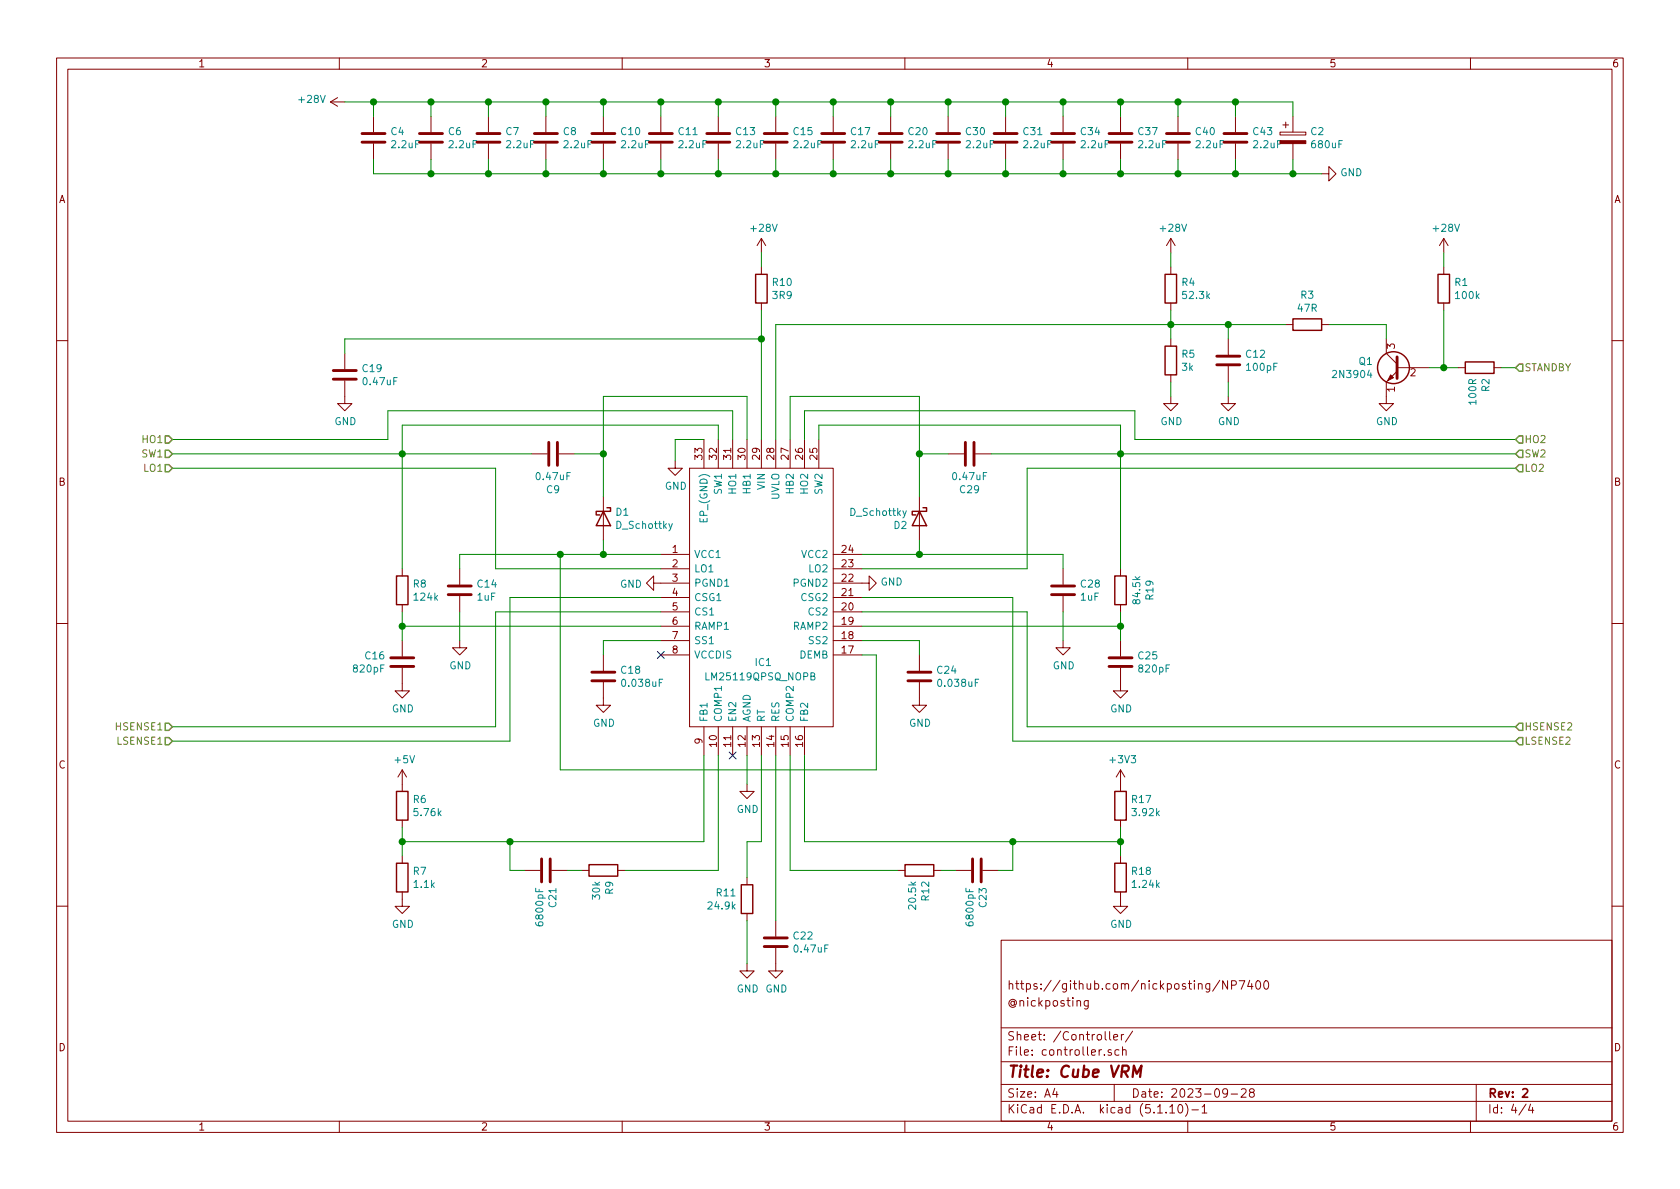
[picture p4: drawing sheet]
<svg xmlns="http://www.w3.org/2000/svg" width="297mm" height="210mm" viewBox="0 0 297 210" stroke-linecap="round" stroke-linejoin="round" font-family="sans-serif">
<g fill="none" stroke="#840000" stroke-width=".18">
<path d="M10 10.3h277v189.9h-277zM12 12.2h273v186.1h-273zM58.4 18l1.3 .8M58.4 18h2.6M59.7 17.3l-1.3 .7M60 10.3v1.9M110 10.3v1.9M160 10.3v1.9M210 10.3v1.9M260 10.3v1.9M66 20.6v2.8M66 25.4v2.8"/>
<path d="M76.2 20.6v2.8M76.2 25.4v2.8M86.4 20.6v2.8M86.4 25.4v2.8M96.5 20.6v2.8M96.5 25.4v2.8M106.7 20.6v2.8M106.7 25.4v2.8M116.8 20.6v2.8M116.8 25.4v2.8M127 20.6v2.8M127 25.4v2.8"/>
<path d="M137.2 20.6v2.8M137.2 25.4v2.8M147.3 20.6v2.8M147.3 25.4v2.8M157.5 20.6v2.8M157.5 25.4v2.8M167.6 20.6v2.8M167.6 25.4v2.8M177.8 20.6v2.8M177.8 25.4v2.8M188 20.6v2.8M188 25.4v2.8"/>
<path d="M198.1 20.6v2.8M198.1 25.4v2.8M208.3 20.6v2.8M208.3 25.4v2.8M218.4 20.6v2.8M218.4 25.4v2.8M226.3 23.4h4.6v.5h-4.6zM226.8 22.1h1M227.3 21.6v1M228.6 20.6v2.8M228.6 25.4v2.8M233.7 30.7h1.2v-1.2l1.3 1.2-1.3 1.3v-1.3"/>
<path d="M134.6 42.2v2.5M134.6 47.2v1.3M134.6 53.6v1.3M134.6 42.2l-.7 1.2M134.6 42.2l.8 1.2M207 42.2l-.8 1.2M207 42.2v2.5M207 47.2v1.3M207 53.6v1.3M207 59.9v1.3M207 42.2l.8 1.2M217.2 59.9v2.8"/>
<path d="M227.3 57.4h1.3M233.7 57.4h1.2M245.1 59.9v2.6l1.9 1.9M255.3 42.2l-.8 1.2M255.3 42.2v2.5M255.3 47.2v1.3M255.3 53.6v1.3M255.3 42.2l.7 1.2M10 60.2h2M61 67.3v4.1h1.2l-1.2 1.2-1.3-1.2h1.3M61 62.5v2.8M124.5 77.7v5.1"/>
<path d="M127 77.7v5.1M129.5 77.7v5.1M132.1 77.7v5.1M134.6 77.7v5.1M137.2 77.7v5.1M139.7 77.7v5.1M142.2 77.7v5.1M144.8 77.7v5.1M207 70.1v1.3h1.3l-1.3 1.2-1.3-1.2h1.3M207 66.3v1.3M217.2 70.1v1.3h1.2l-1.2 1.2-1.3-1.2h1.3M217.2 64.8v2.8"/>
<path d="M247 65.7l-1.9 1.9v3.8h1.3l-1.3 1.2-1.3-1.2h1.3M247 65h5.7M257.8 65h1.3M264.2 65h1.2M285 60.2h2M94 80.3h2.8M98.8 80.3h2.8M106.7 87.9v7.6M116.8 98h5.1M119.4 81.5v1.3h1.2l-1.2 1.3-1.3-1.3h1.3M121.9 82.8h25.4v45.7h-25.4zM147.3 98h5.1"/>
<path d="M162.6 87.9v7.6M167.6 80.3h2.8M172.5 80.3h2.8M10 110.3h2M71.1 118.1v4.1h1.3l-1.3 1.2-1.3-1.2h1.3M71.1 100.6v1.2M71.1 106.9v1.3M71.1 113.3v2.8M81.3 113.3v1.2h1.2l-1.2 1.3-1.3-1.3h1.3M81.3 100.6v2.8M81.3 105.4v2.8M106.7 115.8v2.8"/>
<path d="M115.6 103.1v-1.3l-1.3 1.3 1.3 1.3v-1.3h6.3M116.8 100.6h5.1M116.8 105.7h5.1M116.8 108.2h5.1M116.8 110.7h5.1M116.8 113.3h5.1M116.8 115.8h5.1M147.3 103.1h6.4v-1.3l1.2 1.3-1.2 1.3v-1.3M147.3 100.6h5.1M147.3 105.7h5.1M147.3 108.2h5.1M147.3 110.7h5.1"/>
<path d="M147.3 113.3h5.1M147.3 115.8h5.1M162.6 115.8v2.8M188 113.3v1.2h1.2l-1.2 1.3-1.3-1.3h1.3M188 100.6v2.8M188 105.4v2.8M198.1 118.1v4.1h1.3l-1.3 1.2-1.3-1.2h1.3M198.1 100.6v1.2M198.1 106.9v1.3M198.1 113.3v2.8M285 110.3h2M71.1 136.1l-.7 1.3"/>
<path d="M71.1 136.1v3.8M71.1 136.1l.8 1.3M106.7 120.6v4.1h1.2l-1.2 1.3-1.3-1.3h1.3M124.5 128.5v5.1M127 128.5v5.1M129.5 128.5v5.1M132.1 138.7v1.2h1.2l-1.2 1.3-1.3-1.3h1.3M132.1 128.5v5.1M134.6 128.5v5.1M137.2 128.5v5.1M139.7 128.5v5.1M142.2 128.5v5.1"/>
<path d="M162.6 120.6v4.1h1.2l-1.2 1.3-1.3-1.3h1.3M198.1 136.1v3.8M198.1 136.1l-.7 1.3M198.1 136.1l.8 1.3M71.1 157.7v2.6h1.3l-1.3 1.2-1.3-1.2h1.3M71.1 145v1.3M71.1 151.4v1.2M92.7 153.9h2.8M97.5 153.9h2.8M102.9 153.9h1.2M109.2 153.9h1.3M132.1 155.2v1.3"/>
<path d="M158.7 153.9h1.3M165.1 153.9h1.3M168.9 153.9h2.8M173.7 153.9h2.8M198.1 157.7v2.6h1.3l-1.3 1.2-1.3-1.2h1.3M198.1 145v1.3M198.1 151.4v1.2M10 160.2h2M132.1 170.4v1.3h1.2l-1.2 1.3-1.3-1.3h1.3M132.1 161.5v1.3M137.2 167.6v4.1h1.2l-1.2 1.3-1.3-1.3h1.3M137.2 162.8v2.8"/>
<path d="M177 166.3h108v32h-108zM192.4 176.9v1.2l-.3 .3h-.3M192.4 177l-.4-.1-.3 .3 .1 .6 .2 .1 .4-.1M215.7 173.3l-1.3 2M217 173.4v1.5l-.8-1.5v1.5M217.8 174.2l.7-.1 .1-.2-.1-.3-.2-.2h-.5v1.5M219.1 173.4h1l-.6 1.5M221 173.3l-.4 1.1h.9M221.3 173.9v1M222.2 173.6l.2-.2a.8 .8 0 0 1 .5 .8 .8 .8 0 0 1-.5 .7l-.2-.1-.2-.4zM223.7 173.5l.1-.1a.81 .81 0 0 1 .6 .6 .81 .81 0 0 1-.3 .8l-.1 .1a.8 .8 0 0 1-.6-.6 .8 .8 0 0 1 .3-.8zM285 160.2h2"/>
<path d="M60 198.3v1.9M110 198.3v1.9M160 198.3v1.9M177 194.8h108M177 191.8h108M177 187.8h108M177 181.8h108M186.5 192.5l-.4 1h1M186.8 193v1M195.4 182.4v1.3l.2 .2M196.2 182.4v1.3l.2 .2M196.5 185.7l-.4-.1-.2 .2 .1 .2 .5 .2v.3h-.6"/>
<path d="M196.9 183.4l.7-.1v-.3l-.5-.1-.2 .2 .1 .7h.6M197 191.8v3M197.8 185.7l-.4-.1-.3 .3 .1 .6 .2 .1 .4-.1M198.3 182.9v1M198.5 185.7l.2-.1 .4 .1v.9M198.5 185.1v1.5M198.7 182.9l-.4 .2v.1M200.3 182.3l-1.3 2M206.8 195.8l.5-.5v1.5M206.8 196.8h.9M208.5 195.4l.1-.1a.8 .8 0 0 1 .5 .8 .8 .8 0 0 1-.5 .7 1 1 0 0 1-.1-1.4zM209.6 195.1a1.71 1.71 0 0 1 0 2.3"/>
<path d="M210 198.3v1.9M210.7 196.3h1.2M212.5 195.8l.5-.5v1.5M212.5 196.8h.9M217 193.2l-.1 .2a.48 .48 0 0 1-.6-.1v-.6a.48 .48 0 0 1 .6-.1l.1 .1a1.19 1.19 0 0 1-.2 1.2l-.5 .1M217.7 193.5h1.1M219.5 192.7l.2-.2h.3l.3 .2v.3v.2l-.9 .8h.9M221.2 193.2l-.3-.3 .1-.2 .2-.2 .4 .1 .2 .2-.1 .2-.6 .2a.48 .48 0 0 0-.1 .7l.2 .1 .5-.1a.48 .48 0 0 0-.1-.7h-.1M260 198.3v1.9M261 191.8v6.5M269.8 195.2l-1.2 2M270.6 195.2l-.3 1.1h.9"/>
<path d="M271 195.8v1"/>
</g>
<path d="M269.2 192.7l.3-.2h.3l.3 .5-.9 1h.9" fill="none" stroke="#840000" stroke-width=".3"/>
<path d="M200.3 190.4l.2-2 .5 1.5 .8-1.5-.2 2" fill="none" stroke="#840000" stroke-width=".41"/>
<g fill="none" stroke="#840000" stroke-width=".25">
<path d="M133.6 48.5h2v5.1h-2zM206 48.5h2v5.1h-2zM228.6 56.4h5.1v2h-5.1zM254.3 48.5h2v5.1h-2zM206 61.2h2v5.1h-2zM259.1 64h5.1v2h-5.1zM106.7 90.4l1.2 2.6h-2.5zM107.3 89.8h.6v.6h-2.5v.7h.6M162.6 90.4l1.2 2.6h-2.5zM163.2 89.8h.6v.6h-2.5v.7h.6M70.1 101.8h2v5.1h-2zM197.1 101.8h2v5.1h-2z"/>
<path d="M70.1 139.9h2v5.1h-2zM197.1 139.9h2v5.1h-2zM70.1 152.6h2v5.1h-2zM104.1 152.9h5.1v2h-5.1zM131.1 156.5h2v5h-2zM160 152.9h5.1v2h-5.1zM197.1 152.6h2v5.1h-2z"/>
<circle cx="246.4" cy="65" r="2.82"/>
</g>
<g fill="none" stroke="#840000" stroke-width=".51">
<path d="M64 25.1h4.1M64 23.6h4.1M74.2 25.1h4M74.2 23.6h4M84.3 25.1h4.1M84.3 23.6h4.1M94.5 25.1h4.1M94.5 23.6h4.1M104.6 25.1h4.1M104.6 23.6h4.1M114.8 25.1h4.1M114.8 23.6h4.1"/>
<path d="M125 25.1h4M125 23.6h4M135.1 25.1h4.1M135.1 23.6h4.1M145.3 25.1h4.1M145.3 23.6h4.1M155.4 25.1h4.1M155.4 23.6h4.1M165.6 25.1h4.1M165.6 23.6h4.1M175.8 25.1h4M175.8 23.6h4"/>
<path d="M185.9 25.1h4.1M185.9 23.6h4.1M196.1 25.1h4.1M196.1 23.6h4.1M206.2 25.1h4.1M206.2 23.6h4.1M216.4 25.1h4.1M216.4 23.6h4.1M58.9 67.1h4.1M58.9 65.5h4.1M97 78.2v4.1M98.6 78.2v4.1"/>
<path d="M170.7 78.2v4.1M172.2 78.2v4.1M215.1 64.5h4.1M215.1 63h4.1M247 63.1v3.8M69.1 117.9h4.1M69.1 116.3h4.1M79.2 105.2h4.1M79.2 103.6h4.1M104.6 118.9h4.1M160.5 118.9h4.1M185.9 105.2h4.1"/>
<path d="M185.9 103.6h4.1M196.1 117.9h4.1M196.1 116.3h4.1M104.6 120.4h4.1M160.5 120.4h4.1M95.8 151.9v4.1M97.3 151.9v4.1M172 151.9v4.1M173.5 151.9v4.1M135.1 167.4h4.1M135.1 165.9h4.1"/>
</g>
<g fill="#840000" stroke="#840000" stroke-width=".18">
<path d="M245.9 66.3l.5 .5-1 .5z"/>
<path d="M226.3 24.9h4.6v.5h-4.6z"/>
</g>
<path d="M118.9 92.6l-.5 1.1-.1 .2M160.2 90.3l-.4 1.2-.2 .1" fill="none" stroke="#008484" stroke-width=".18"/>
<g fill="none" stroke="#008400" stroke-width=".18">
<path d="M61 18h167.6v2.6M66 18v2.6M76.2 18v2.6M86.4 18v2.6M96.5 18v2.6M106.7 18v2.6M116.8 18v2.6M127 18v2.6M137.2 18v2.6M147.3 18v2.6M157.5 18v2.6M167.6 18v2.6"/>
<path d="M177.8 18v2.6M188 18v2.6M198.1 18v2.6M208.3 18v2.6M218.4 18v2.6M66 28.2v2.5h167.7M76.2 28.2v2.5M86.4 28.2v2.5M96.5 28.2v2.5M106.7 28.2v2.5M116.8 28.2v2.5M127 28.2v2.5"/>
<path d="M137.2 28.2v2.5M147.3 28.2v2.5M157.5 28.2v2.5M167.6 28.2v2.5M177.8 28.2v2.5M188 28.2v2.5M198.1 28.2v2.5M208.3 28.2v2.5M218.4 28.2v2.5M228.6 28.2v2.5M134.6 44.7v2.5M134.6 54.9v22.8"/>
<path d="M134.6 59.9h-73.6v2.6M207 44.7v2.5M207 54.9v5M217.2 57.4v2.5M227.3 57.4h-90.1v20.3M234.9 57.4h10.2v2.5M255.3 44.7v2.5M255.3 54.9v10.1M30.5 77.7h38.1v-5.1h60.9v5.1M124.5 77.7h-5.1v3.8M127 77.7v-2.5h-55.9v25.4M132.1 77.7v-7.6h-25.4v17.8"/>
<path d="M139.7 77.7v-7.6h22.9v17.8M142.2 77.7v-5.1h58.5v5.1h67.3M144.8 77.7v-2.5h53.3v25.4M207 67.6v2.5M217.2 67.6v2.5M252.7 65h5.1M265.4 65h2.6M30.5 82.8h57.1v17.8h29.2M30.5 80.3h63.5M99.1 98v38.1h55.8v-20.3h-2.5M101.6 80.3h5.1M106.7 95.5v2.5"/>
<path d="M116.8 98h-35.5v2.6M152.4 98h35.6v2.6M162.6 95.5v2.5M162.6 80.3h5M175.3 80.3h92.7M268 82.8h-86.4v17.8h-29.2M71.1 108.2v5.1M71.1 110.7h45.7M81.3 108.2v5.1M116.8 105.7h-26.6v25.4h-59.7M116.8 113.3h-10.1v2.5M116.8 108.2h-29.2v20.3h-57.1"/>
<path d="M152.4 105.7h26.7v25.4h88.9M152.4 113.3h10.2v2.5M152.4 108.2h29.2v20.3h86.4M152.4 110.7h45.7M188 108.2v5.1M198.1 108.2v5.1M124.5 133.6v15.2h-53.4M127 133.6v20.3h-16.5M132.1 133.6v5.1M134.6 133.6v15.2h-2.5v6.4M137.2 133.6v29.2M139.7 133.6v20.3h19"/>
<path d="M142.2 133.6v15.2h55.9M71.1 146.3v5.1M90.2 148.8v5.1h2.5M100.3 153.9h2.6M166.4 153.9h2.5M179.1 148.8v5.1h-2.6M198.1 146.3v5.1M132.1 162.8v7.6"/>
</g>
<path d="M29.2 77.1h.6l.7 .6-.7 .7h-.6zM29.2 79.6h.6l.7 .7-.7 .6h-.6zM268.6 64.4h.6v1.3h-.6l-.6-.7zM268.6 77.1h.6v1.3h-.6l-.6-.7zM268.6 79.6h.6v1.3h-.6l-.6-.6zM29.2 82.2h.6l.7 .6-.7 .6h-.6zM268.6 82.2h.6v1.2h-.6l-.6-.6zM29.2 127.9h.6l.7 .6-.7 .7h-.6zM29.2 130.4h.6l.7 .7-.7 .6h-.6zM268.6 127.9h.6v1.3h-.6l-.6-.7zM268.6 130.4h.6v1.3h-.6l-.6-.6z" fill="none" stroke="#848400" stroke-width=".25"/>
<g fill="#008400" stroke="#008400" stroke-width=".25">
<circle cx="198.1" cy="148.8" r=".51"/>
<circle cx="167.6" cy="30.7" r=".51"/>
<circle cx="179.1" cy="148.8" r=".51"/>
<circle cx="71.1" cy="110.7" r=".51"/>
<circle cx="116.8" cy="18" r=".51"/>
<circle cx="207" cy="57.4" r=".51"/>
<circle cx="157.5" cy="30.7" r=".51"/>
<circle cx="167.6" cy="18" r=".51"/>
<circle cx="127" cy="18" r=".51"/>
<circle cx="71.1" cy="80.3" r=".51"/>
<circle cx="137.2" cy="18" r=".51"/>
<circle cx="106.7" cy="18" r=".51"/>
<circle cx="106.7" cy="98" r=".51"/>
<circle cx="255.3" cy="65" r=".51"/>
<circle cx="96.5" cy="18" r=".51"/>
<circle cx="177.8" cy="30.7" r=".51"/>
<circle cx="86.4" cy="18" r=".51"/>
<circle cx="208.3" cy="30.7" r=".51"/>
<circle cx="76.2" cy="18" r=".51"/>
<circle cx="217.2" cy="57.4" r=".51"/>
<circle cx="188" cy="30.7" r=".51"/>
<circle cx="99.1" cy="98" r=".51"/>
<circle cx="134.6" cy="59.9" r=".51"/>
<circle cx="228.6" cy="30.7" r=".51"/>
<circle cx="198.1" cy="110.7" r=".51"/>
<circle cx="127" cy="30.7" r=".51"/>
<circle cx="116.8" cy="30.7" r=".51"/>
<circle cx="198.1" cy="18" r=".51"/>
<circle cx="162.6" cy="98" r=".51"/>
<circle cx="106.7" cy="30.7" r=".51"/>
<circle cx="137.2" cy="30.7" r=".51"/>
<circle cx="208.3" cy="18" r=".51"/>
<circle cx="96.5" cy="30.7" r=".51"/>
<circle cx="188" cy="18" r=".51"/>
<circle cx="162.6" cy="80.3" r=".51"/>
<circle cx="198.1" cy="30.7" r=".51"/>
<circle cx="86.4" cy="30.7" r=".51"/>
<circle cx="198.1" cy="80.3" r=".51"/>
<circle cx="76.2" cy="30.7" r=".51"/>
<circle cx="218.4" cy="18" r=".51"/>
<circle cx="147.3" cy="30.7" r=".51"/>
<circle cx="106.7" cy="80.3" r=".51"/>
<circle cx="157.5" cy="18" r=".51"/>
<circle cx="71.1" cy="148.8" r=".51"/>
<circle cx="218.4" cy="30.7" r=".51"/>
<circle cx="177.8" cy="18" r=".51"/>
<circle cx="147.3" cy="18" r=".51"/>
<circle cx="90.2" cy="148.8" r=".51"/>
<circle cx="66" cy="18" r=".51"/>
</g>
<path d="M116.2 115.2l1.2 1.2M117.4 115.2l-1.2 1.2M128.9 133l1.2 1.2M130.1 133l-1.2 1.2" fill="none" stroke="#000084" stroke-width=".18"/>
<text font-size="2.8" fill="#840000" x="178" y="190.5">Title: Cube VRM</text>
<g font-size="2.1" fill="#840000">
<text x="178" y="178">@nickposting</text>
<text x="178" y="175">https://github.com/nickposting/NP7400</text>
<text x="178" y="184">Sheet: /Controller/</text>
<text x="178" y="186.7">File: controller.sch</text>
<text x="178" y="196.9">KiCad E.D.A. kicad (5.1.10)-1</text>
<text x="178" y="194.1">Size: A4</text>
<text x="200" y="194.1">Date: 2023-09-28</text>
<text x="263" y="194.1">Rev: 2</text>
<text x="263" y="196.9">Id: 4/4</text>
</g>
<g font-size="1.8" fill="#840000">
<text x="35" y="11.9">1</text>
<text x="85" y="11.9">2</text>
<text x="135" y="11.9">3</text>
<text x="185" y="11.9">4</text>
<text x="235" y="11.9">5</text>
<text x="285" y="11.9">6</text>
<text x="10.4" y="35.9">A</text>
<text x="285.4" y="35.9">A</text>
<text x="246.6" y="61.7" transform="rotate(-90 246.6 61.7)">3</text>
<text x="246.6" y="69.3" transform="rotate(-90 246.6 69.3)">1</text>
<text x="249.4" y="66.5">2</text>
<text x="124.2" y="81.2" transform="rotate(-90 124.2 81.2)">33</text>
<text x="126.7" y="81.2" transform="rotate(-90 126.7 81.2)">32</text>
<text x="129.3" y="81.2" transform="rotate(-90 129.3 81.2)">31</text>
<text x="131.8" y="81.2" transform="rotate(-90 131.8 81.2)">30</text>
<text x="134.4" y="81.2" transform="rotate(-90 134.4 81.2)">29</text>
<text x="136.9" y="81.2" transform="rotate(-90 136.9 81.2)">28</text>
<text x="139.4" y="81.2" transform="rotate(-90 139.4 81.2)">27</text>
<text x="142" y="81.2" transform="rotate(-90 142 81.2)">26</text>
<text x="144.5" y="81.2" transform="rotate(-90 144.5 81.2)">25</text>
<text x="10.4" y="85.9">B</text>
<text x="285.4" y="85.9">B</text>
<text x="118.9" y="97.8">1</text>
<text x="118.9" y="100.3">2</text>
<text x="148.9" y="97.8">24</text>
<text x="148.9" y="100.3">23</text>
<text x="118.9" y="102.9">3</text>
<text x="118.9" y="105.4">4</text>
<text x="118.9" y="107.9">5</text>
<text x="148.9" y="102.9">22</text>
<text x="148.9" y="105.4">21</text>
<text x="148.9" y="107.9">20</text>
<text x="118.9" y="110.5">6</text>
<text x="118.9" y="113">7</text>
<text x="148.9" y="110.5">19</text>
<text x="148.9" y="113">18</text>
<text x="118.9" y="115.6">8</text>
<text x="148.9" y="115.6">17</text>
<text x="124.2" y="131.5" transform="rotate(-90 124.2 131.5)">9</text>
<text x="10.4" y="135.9">C</text>
<text x="126.7" y="132" transform="rotate(-90 126.7 132)">10</text>
<text x="129.3" y="132" transform="rotate(-90 129.3 132)">11</text>
<text x="131.8" y="132" transform="rotate(-90 131.8 132)">12</text>
<text x="134.4" y="132" transform="rotate(-90 134.4 132)">13</text>
<text x="136.9" y="132" transform="rotate(-90 136.9 132)">14</text>
<text x="139.4" y="132" transform="rotate(-90 139.4 132)">15</text>
<text x="142" y="132" transform="rotate(-90 142 132)">16</text>
<text x="285.4" y="135.9">C</text>
<text x="10.4" y="185.9">D</text>
<text x="285.4" y="185.9">D</text>
<text x="35" y="199.9">1</text>
<text x="85" y="199.9">2</text>
<text x="135" y="199.9">3</text>
<text x="185" y="199.9">4</text>
<text x="235" y="199.9">5</text>
<text x="285" y="199.9">6</text>
</g>
<g font-size="1.8" fill="#008484">
<text x="53" y="18.2">+28V</text>
<text x="69.2" y="23.9">C4</text>
<text x="79.3" y="23.9">C6</text>
<text x="89.5" y="23.9">C7</text>
<text x="99.6" y="23.9">C8</text>
<text x="109.9" y="23.9">C10</text>
<text x="120" y="23.9">C11</text>
<text x="130.2" y="23.9">C13</text>
<text x="140.4" y="23.9">C15</text>
<text x="150.5" y="23.9">C17</text>
<text x="160.7" y="23.9">C20</text>
<text x="170.8" y="23.9">C30</text>
<text x="181" y="23.9">C31</text>
<text x="191.2" y="23.9">C34</text>
<text x="201.3" y="23.9">C37</text>
<text x="211.5" y="23.9">C40</text>
<text x="221.6" y="23.9">C43</text>
<text x="231.8" y="23.9">C2</text>
<text x="69.3" y="26.2">2.2uF</text>
<text x="79.5" y="26.2">2.2uF</text>
<text x="89.7" y="26.2">2.2uF</text>
<text x="99.8" y="26.2">2.2uF</text>
<text x="110" y="26.2">2.2uF</text>
<text x="120.1" y="26.2">2.2uF</text>
<text x="130.3" y="26.2">2.2uF</text>
<text x="140.5" y="26.2">2.2uF</text>
<text x="150.6" y="26.2">2.2uF</text>
<text x="160.8" y="26.2">2.2uF</text>
<text x="170.9" y="26.2">2.2uF</text>
<text x="181.1" y="26.2">2.2uF</text>
<text x="191.3" y="26.2">2.2uF</text>
<text x="201.4" y="26.2">2.2uF</text>
<text x="211.6" y="26.2">2.2uF</text>
<text x="221.7" y="26.2">2.2uF</text>
<text x="232.1" y="26.2">680uF</text>
<text x="237" y="31.2">GND</text>
<text x="132.9" y="41">+28V</text>
<text x="205.3" y="41">+28V</text>
<text x="253.6" y="41">+28V</text>
<text x="136.7" y="50.6">R10</text>
<text x="136.7" y="52.9">3R9</text>
<text x="209" y="50.6">R4</text>
<text x="209.3" y="52.9">52.3k</text>
<text x="230" y="52.8">R3</text>
<text x="257.3" y="50.6">R1</text>
<text x="257.5" y="52.9">100k</text>
<text x="229.5" y="55.1">47R</text>
<text x="64.2" y="65.8">C19</text>
<text x="209" y="63.3">R5</text>
<text x="209" y="65.6">3k</text>
<text x="220.4" y="63.3">C12</text>
<text x="220.5" y="65.6">100pF</text>
<text x="240.3" y="64.5">Q1</text>
<text x="64.4" y="68.1">0.47uF</text>
<text x="236" y="66.8">2N3904</text>
<text x="261" y="71.4" transform="rotate(-90 261 71.4)">100R</text>
<text x="263.3" y="69.2" transform="rotate(-90 263.3 69.2)">R2</text>
<text x="59.1" y="75.2">GND</text>
<text x="205.2" y="75.2">GND</text>
<text x="215.3" y="75.2">GND</text>
<text x="243.3" y="75.2">GND</text>
<text x="95" y="84.9">0.47uF</text>
<text x="96.7" y="87.2">C9</text>
<text x="117.6" y="86.6">GND</text>
<text x="127.6" y="87.4" transform="rotate(-90 127.6 87.4)">SW1</text>
<text x="130.2" y="87.2" transform="rotate(-90 130.2 87.2)">HO1</text>
<text x="132.7" y="87.1" transform="rotate(-90 132.7 87.1)">HB1</text>
<text x="135.3" y="86.5" transform="rotate(-90 135.3 86.5)">VIN</text>
<text x="137.8" y="88.5" transform="rotate(-90 137.8 88.5)">UVLO</text>
<text x="140.3" y="87.1" transform="rotate(-90 140.3 87.1)">HB2</text>
<text x="142.9" y="87.2" transform="rotate(-90 142.9 87.2)">HO2</text>
<text x="145.4" y="87.4" transform="rotate(-90 145.4 87.4)">SW2</text>
<text x="168.6" y="84.9">0.47uF</text>
<text x="169.8" y="87.2">C29</text>
<text x="108.9" y="91.2">D1</text>
<text x="109.1" y="93.5">D_Schottky</text>
<text x="125.1" y="92" transform="rotate(-90 125.1 92)">EP_(GND)</text>
<text x="150.4" y="91.2">D_Schottky</text>
<text x="158.1" y="93.5">D2</text>
<text x="122.7" y="98.7">VCC1</text>
<text x="122.7" y="101.2">LO1</text>
<text x="141.8" y="98.7">VCC2</text>
<text x="143.1" y="101.2">LO2</text>
<text x="73.1" y="103.9">R8</text>
<text x="73.3" y="106.2">124k</text>
<text x="84.4" y="106.2">1uF</text>
<text x="84.5" y="103.9">C14</text>
<text x="109.6" y="103.9">GND</text>
<text x="122.7" y="103.8">PGND1</text>
<text x="122.7" y="106.3">CSG1</text>
<text x="140.5" y="103.8">PGND2</text>
<text x="141.7" y="106.3">CSG2</text>
<text x="155.7" y="103.6">GND</text>
<text x="191.1" y="106.2">1uF</text>
<text x="191.2" y="103.9">C28</text>
<text x="201.6" y="106.6" transform="rotate(-90 201.6 106.6)">84.5k</text>
<text x="203.9" y="106" transform="rotate(-90 203.9 106)">R19</text>
<text x="122.7" y="108.8">CS1</text>
<text x="122.7" y="111.4">RAMP1</text>
<text x="122.7" y="113.9">SS1</text>
<text x="140.4" y="111.4">RAMP2</text>
<text x="143.1" y="108.8">CS2</text>
<text x="143.2" y="113.9">SS2</text>
<text x="62.6" y="118.9">820pF</text>
<text x="64.6" y="116.6">C16</text>
<text x="79.5" y="118.4">GND</text>
<text x="109.9" y="119.1">C18</text>
<text x="122.7" y="116.5">VCCDIS</text>
<text x="133.6" y="117.8">IC1</text>
<text x="141.4" y="116.5">DEMB</text>
<text x="165.8" y="119.1">C24</text>
<text x="186.1" y="118.4">GND</text>
<text x="201.3" y="116.6">C25</text>
<text x="201.5" y="118.9">820pF</text>
<text x="69.3" y="126">GND</text>
<text x="110.2" y="121.5">0.038uF</text>
<text x="125.1" y="120.3">LM25119QPSQ_NOPB</text>
<text x="166.1" y="121.5">0.038uF</text>
<text x="196.3" y="126">GND</text>
<text x="104.9" y="128.5">GND</text>
<text x="125.1" y="127.8" transform="rotate(-90 125.1 127.8)">FB1</text>
<text x="127.6" y="127.8" transform="rotate(-90 127.6 127.8)">COMP1</text>
<text x="130.2" y="127.8" transform="rotate(-90 130.2 127.8)">EN2</text>
<text x="132.7" y="127.8" transform="rotate(-90 132.7 127.8)">AGND</text>
<text x="135.3" y="127.8" transform="rotate(-90 135.3 127.8)">RT</text>
<text x="137.8" y="127.8" transform="rotate(-90 137.8 127.8)">RES</text>
<text x="140.3" y="127.8" transform="rotate(-90 140.3 127.8)">COMP2</text>
<text x="142.9" y="127.8" transform="rotate(-90 142.9 127.8)">FB2</text>
<text x="160.7" y="128.5">GND</text>
<text x="69.9" y="135">+5V</text>
<text x="196.4" y="135">+3V3</text>
<text x="73.1" y="142">R6</text>
<text x="130.3" y="143.8">GND</text>
<text x="200.2" y="142">R17</text>
<text x="73.4" y="144.3">5.76k</text>
<text x="200.4" y="144.3">3.92k</text>
<text x="73.1" y="154.7">R7</text>
<text x="200.2" y="154.7">R18</text>
<text x="73.3" y="157">1.1k</text>
<text x="98.4" y="160.4" transform="rotate(-90 98.4 160.4)">C21</text>
<text x="106.1" y="159" transform="rotate(-90 106.1 159)">30k</text>
<text x="108.4" y="158.1" transform="rotate(-90 108.4 158.1)">R9</text>
<text x="125.4" y="160.8">24.9k</text>
<text x="126.7" y="158.5">R11</text>
<text x="162" y="160.6" transform="rotate(-90 162 160.6)">20.5k</text>
<text x="164.3" y="159.2" transform="rotate(-90 164.3 159.2)">R12</text>
<text x="174.4" y="160.4" transform="rotate(-90 174.4 160.4)">C23</text>
<text x="200.4" y="157">1.24k</text>
<text x="69.3" y="164.1">GND</text>
<text x="96.1" y="163.5" transform="rotate(-90 96.1 163.5)">6800pF</text>
<text x="140.4" y="166.1">C22</text>
<text x="172.1" y="163.5" transform="rotate(-90 172.1 163.5)">6800pF</text>
<text x="196.3" y="164.1">GND</text>
<text x="140.6" y="168.4">0.47uF</text>
<text x="130.3" y="175.5">GND GND</text>
</g>
<g font-size="1.8" fill="#848400">
<text x="269.5" y="65.7">STANDBY</text>
<text x="25.1" y="80.9">SW1</text>
<text x="25.3" y="78.4">HO1</text>
<text x="25.5" y="83.4">LO1</text>
<text x="269.5" y="78.4">HO2</text>
<text x="269.5" y="80.9">SW2</text>
<text x="269.5" y="83.4">LO2</text>
<text x="20.7" y="129.2">HSENSE1</text>
<text x="20.9" y="131.7">LSENSE1</text>
<text x="269.5" y="129.2">HSENSE2</text>
<text x="269.5" y="131.7">LSENSE2</text>
</g>
</svg>
